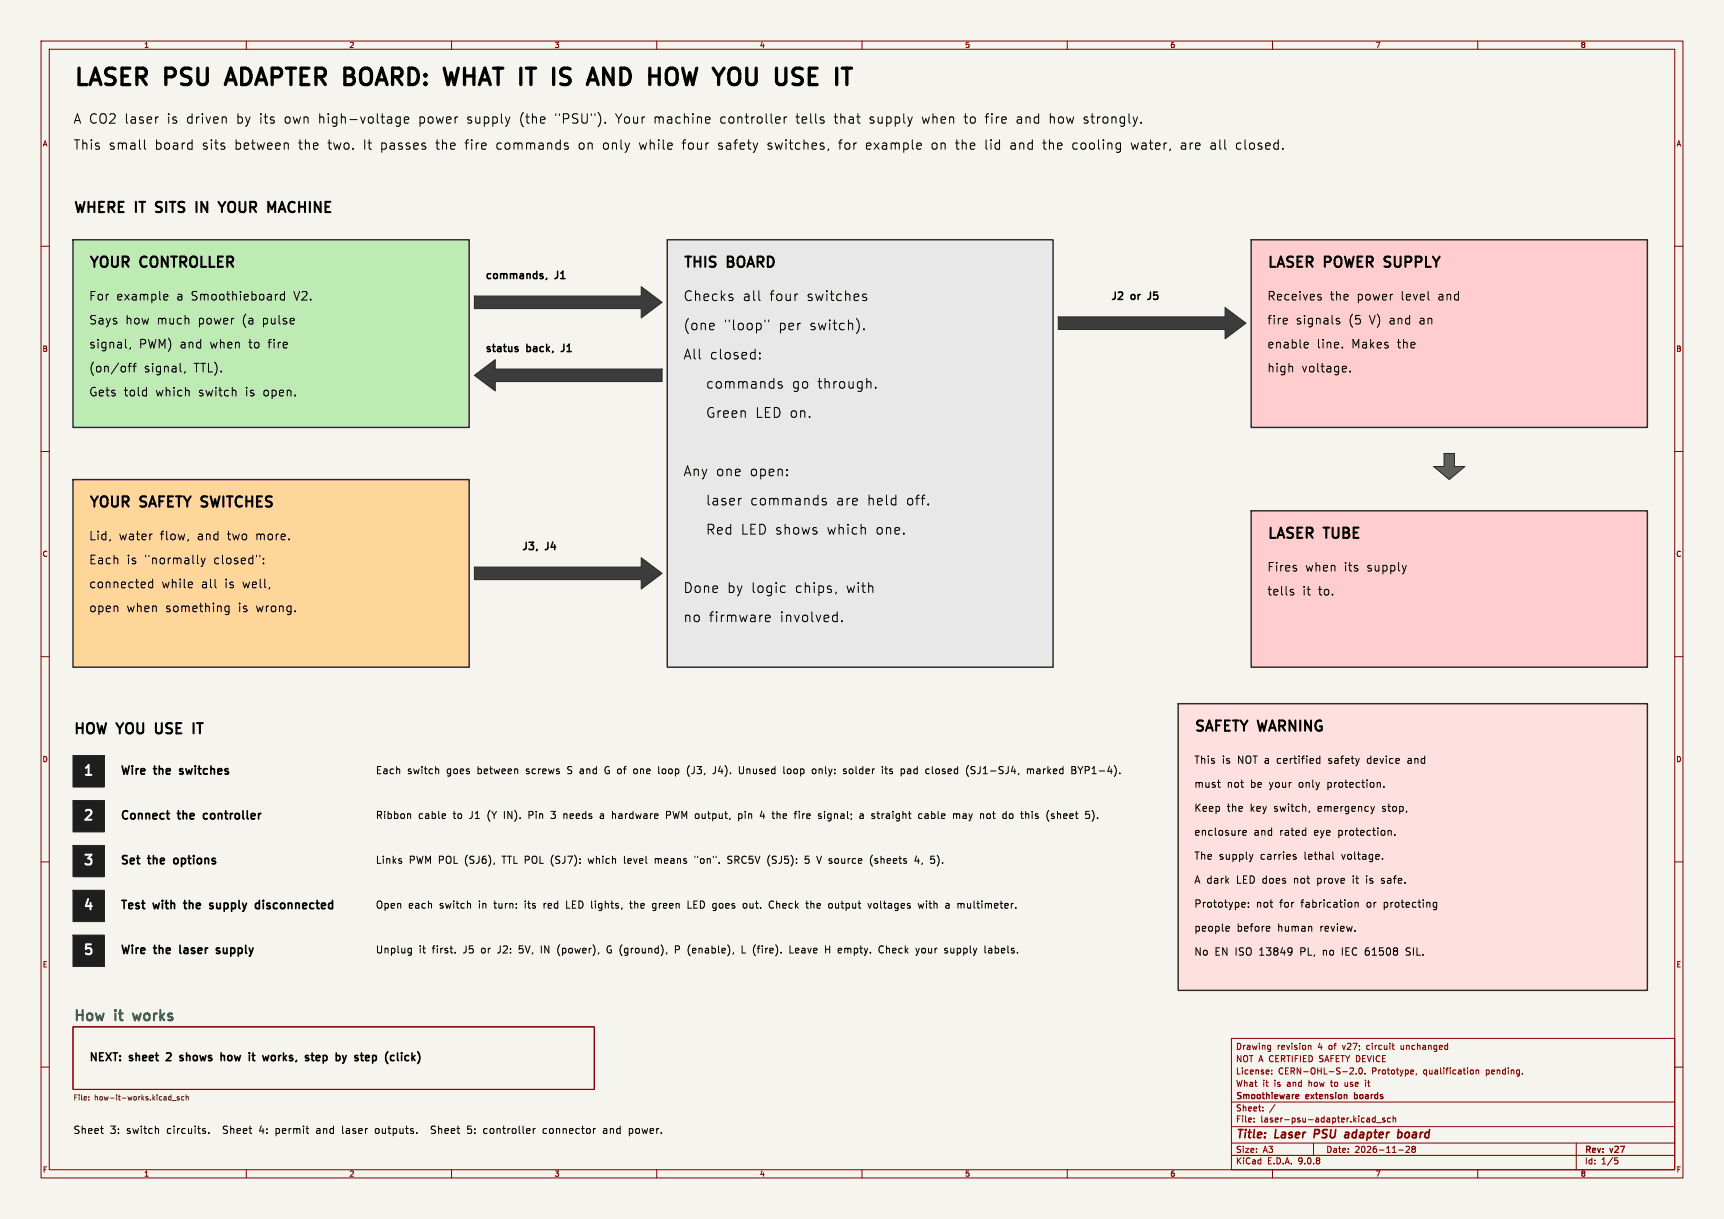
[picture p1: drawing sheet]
<svg xmlns="http://www.w3.org/2000/svg" width="420mm" height="297mm" viewBox="0 0 420 297" stroke-linecap="round" stroke-linejoin="round" font-family="sans-serif">
<path d="M0 0h420v297h-420z" fill="#f5f4ef" stroke="#f5f4ef" stroke-width=".24"/>
<g fill="none" stroke="#840000" stroke-width=".24">
<path d="M10 10h400v277h-400zM12 12h396v273h-396zM60 10v2M110 10v2M160 10v2M210 10v2M260 10v2M310 10v2M360 10v2M10 60h2M408 60h2M10 110h2"/>
<path d="M408 110h2M10 160h2M408 160h2M10 210h2M408 210h2M300 253h108v32h-108zM309.1 254.7l.4 .1M309.5 254.7v1.2l-.3 .3M309.5 255.6l-.4 .1M318.8 254.8h.5l.1 .9M339.1 254.7h.6M339.4 255.6l.3 .1"/>
<path d="M10 260h2M300 278.5h108M300 274.5h108M300 268.5h108M305.5 273.2v.2M305.5 272.5v.1M307.7 270.5v.2M307.7 269.8v.1M309.8 261.5v.2M309.8 260.8v.1M310.6 269.1l-1.3 1.9M320 278.5v3"/>
<path d="M328.9 260.3l.5-.1 .3 .4-.9 1.1h.9M330.4 261.5v.2M331.2 260.3l.2-.1a.8 .8 0 0 1 .5 .7 .8 .8 0 0 1-.5 .8l-.4-.6zM332.5 261.5v.2M332.7 263.2v.1M332.7 263.7v1M335 271.9v1.5M335 272.5l-.4-.1-.3 .3 .1 .6h.6M335.4 273.5h1.1M337.4 272.5l-.4-.1-.2 .2 .1 .2 .5 .2v.3h-.6M338.7 272.5l-.4-.1-.3 .3 .2 .6h.5M339.4 272.5h.5l.1 .9"/>
<path d="M339.4 271.9v1.5M342.5 279.4l.6-.1 .3 .4-1 1.1h1M344.2 260.7l.2 .3-.7 .2M344.2 279.9l-.3-.3 .3-.3 .5 .1 .1 .2-.3 .3M344.2 279.9l-.3 .3 .1 .4 .2 .2 .5-.1 .1-.2-.1-.4-.2-.2M344.2 279.9h.3M344.3 261.6l-.1 .1M345.1 261.6l-.2 .3M358.4 260.7l.5 .3v.5l-.5 .2M359.6 260.8h.6v.9M359.6 260.7v1M370.9 261.5v.2"/>
<path d="M384 278.5v6.5M408 260h2M60 285v2M110 285v2M160 285v2M210 285v2M260 285v2M300 281.5h108M310 285v2M340.7 280.2h1.2M360 285v2M393.4 282.1h.7"/>
<path d="M393.5 282.7h.4l.3 .2-.2 .6-.5 .1"/>
</g>
<path d="M320.3 275.2l-.2 2M327.8 276h.7M328.5 277.1l-.7 .1M328.6 276.3l-.9 .2M340.6 276l.6-.1 .3 .4-.2 .8h-.8M340.7 275.2l-.2 2" fill="none" stroke="#840000" stroke-width=".4"/>
<path d="M315.9 266.7l.4 .1 .1 .2-.7 .2M316.3 267.6l-.4 .1M330 266.2v1.5M330 267.6l.1 .1M330.1 266.7l-.1 .1" fill="none" stroke="#840000" stroke-width=".3"/>
<path d="M17.8 250.2h127v15.2h-127z" fill="none" stroke="#840000" stroke-width=".25"/>
<path d="M17.8 195.1h7.6v7.6h-7.6z" fill="#1e1e1e"/>
<path d="M351.8 110.5h2.5v3.2h2.6l-3.8 3.1-3.9-3.1h2.6z" fill="#5a5a5a"/>
<path d="M304.8 124.5h96.5v38.1h-96.5z" fill="#ffcdcd"/>
<path d="M257.8 77.2h40.6v-2.3l5.1 3.8-5.1 3.9v-2.3h-40.6z" fill="#3c3c3c"/>
<path d="M17.8 227.8h7.6v7.7h-7.6z" fill="#1e1e1e"/>
<path d="M287 171.5h114.3v69.8h-114.3z" fill="#ffe0e0"/>
<path d="M17.8 216.9h7.6v7.6h-7.6z" fill="#1e1e1e"/>
<path d="M162.6 58.4h93.9v104.2h-93.9z" fill="#e8e8e8"/>
<path d="M17.8 206h7.6v7.6h-7.6z" fill="#1e1e1e"/>
<path d="M17.8 116.8h96.5v45.8h-96.5z" fill="#ffd699"/>
<path d="M17.8 184.2h7.6v7.6h-7.6z" fill="#1e1e1e"/>
<path d="M17.8 58.4h96.5v45.7h-96.5z" fill="#beebb4"/>
<g fill="#3c3c3c">
<path d="M115.6 72.1h40.6v-2.2l5.1 3.8-5.1 3.8v-2.3h-40.6z"/>
<path d="M115.6 91.4l5-3.8v2.3h40.7v3.1h-40.7v2.3z"/>
<path d="M115.6 138.2h40.6v-2.3l5.1 3.8-5.1 3.8v-2.3h-40.6z"/>
</g>
<path d="M304.8 58.4h96.5v45.7h-96.5z" fill="#ffcdcd"/>
<path d="M17.8 250.2h127v15.2h-127z" fill="none" stroke="#840000" stroke-width=".25"/>
<path d="M32.4 246.9l.5 1.7" fill="none" stroke="#006464" stroke-width=".5"/>
<path d="M21.6 267.9v.1M21.6 267.2v.2M41.9 268.1h1M43.6 267.2h-.3l-.1 .2v.1l.4 .2v.3h-.4M44.8 267.2h-.4l-.2 .2 .1 .6h.5M45.3 267.3l.5-.1 .1 .8M45.3 266.8v1.2" fill="none" stroke="#725600" stroke-width=".24"/>
<g fill="none" stroke="#000" stroke-width=".24">
<path d="M35.2 34.1v1.9l.3 .4M38.6 28.5l-.5 .1M46.6 34.8l.2 .1M46.8 34.1v2.3M46.8 36.3l-.2 .1M54.5 28.5h.3l.3 .3v1.2M69.6 34.8h.3l.3 .4v1.2M97.5 28.6l-.7-.1-.4 .4v.7l.2 .3h.9M97.5 28.5v1.8a.62 .62 0 0 1-1 .4M98.5 29.2l1.1-.2-.1-.4-.7-.1-.3 .3 .1 1.1h.9M103.4 35.6l.3 .3-.3 .5M103.4 34.8l.2 .1"/>
<path d="M111.3 28.5h.2M118.3 34.9l.1 .5-1.1 .2M124.2 28.5l-.5 1.5M132.7 28.6l.1 .4-1.1 .2M138.4 34.9l-.6-.1-.3 .4 .1 .3 .8 .2v.6h-.9M147.4 29.8v.2M163.4 34.8l.3 .1 .1 .5-1.1 .2M163.7 36.3l-.3 .1M172 28.6l.6-.1 .3 .1 .1 .4-1.1 .2M172 29.9h.9M172.4 34.8h.2M184.6 34.8l-.6 1.6"/>
<path d="M189.3 28.5l.6 .1 .2 .4-1.1 .2M189.9 29.9l-.6 .1M191 28.5v1.5M191.7 28.5l-.4 .1-.3 .3M200.1 28.5l.6 .1M200.1 29.2l.6 .2 .1 .3-.3 .3h-.5M200.5 35.6l.3 .3-.3 .5M200.5 34.8l.2 .1M201.9 36.3l-.2 .4M208.7 28.5h.8M209.1 29.9l.4 .1M222.3 28.5l-.6 1.5"/>
<path d="M223.5 34.9l.6-.1 .2 .1 .1 .5-1.1 .2M223.5 36.3h.8M245 28.6l.1 .4-1.1 .2M273 34.9l-.7-.1-.4 .5v.6l.2 .4h.9M273 34.8v1.9a.62 .62 0 0 1-1 .3M276 28.5l.6 1.5M276.6 30l-.2 .6M277.1 28.5l-.5 1.5M278 29.8v.2M285.1 36.3l-.2 .4M298.4 36l.3 .4M312.5 36.1v.3"/>
<path d="M40 73h.8M40 71.8l.6-.1 .3 .5-1 .2M67.7 71.7l-.4 .1-.2 .3M69.3 71.8l-.6-.1-.4 .4v.6l.2 .3h.8M69.3 71v2.1M71.6 77.6l.1 .4-1 .2M178.5 72.6v.5M185 73.1l.2 .1M186.4 78v.4M187.3 78v.4M194.1 71.6h.3M209.1 78.3l.2 .9-.2 1.4"/>
<path d="M211 71.8l-.5-.2-.4 .4 .1 .3 .8 .3v.5h-.9M313.5 77.6l.1 .4-1 .2M321.3 72.4l.5 .1 .1 .3-.3 .3h-.4M321.3 71.7l.5 .1M325.5 77.9l.9 .6-.3 .4-.6-.1M326.3 77.6l-.5-.1-.3 .3M347.9 72.8l.3 .3M30.7 84.7l.2 .1M31.2 89.2h.8M31.8 84.7l-.2 .4M32 88.5l-.5 .3v1.8M32.4 89.2h.8"/>
<path d="M33.2 88.5l-.5 .3v1.8M35.5 95.1l.2 .1M35.7 94.4v2.1M35.7 96.4l-.2 .1M44 90.5l.2 .1M45.1 90.5l-.2 .4M46 95.2l.1 1.3M56.9 95.1l.5 .1 .1 .2v1.1M185.1 87.2v.3M185.1 86v.2M190.5 93.1l-.6-.1-.3 .3 .1 .4 .8 .2v.6h-.9M210.5 80.1v.3"/>
<path d="M211.8 93l.4 .3v1.3M213.3 94.3v.3M318 83.4l.6 .1 .1 .4-1 .2M318.6 84.7l-.6 .1M327 84.6v.2M327.9 89.3l.1 .4-1 .2M328.9 90.4v.2M191.7 115.7v.2M191.7 114.4v.3M36.9 130.1h.2M45.9 131.4l-.2 .4M48.1 137.1l.3 .3"/>
<path d="M49 136l.5 1.4M49.5 137.4l-.2 .5-.3 .2M50 136l-.5 1.4M63.3 135.3v.4M64.2 137.2v.2M64.2 136.1v.2M70.4 131.3v.2M180.6 121.4l-.4 .1M201.2 121.5l-.6-.1-.3 .4 .1 .3 .8 .2v.6h-.9M210.5 128.5l.3 .4v1.2M218 121.4l.2 .1M218.2 120.6v2.4"/>
<path d="M218.2 122.9l-.2 .1M226.1 122.8v.2M342.6 137.7l-.5 1.4M37.2 141.1v2.1M37.2 141.9l-.6-.1-.4 .4v.6l.2 .3h.8M46.8 141.9l.1 .4-1 .2M52.5 143.1l.2 .1M55.8 147.6v1.7l-.4 .4-.5-.1M55.8 147.7l-.6-.1-.4 .4v.6l.2 .3h.8M65.7 143.1l-.2 .4M71.9 148.8v.2M186.5 150.7l1.1-.3-.1-.4-.7-.1-.3 .3 .1 1.2h.9"/>
<path d="M190.6 142.8l.7 .1M191.3 144.2l-.7 .2M203.7 149.9l.3 .1M203.7 144.2l-.2 .5M204 149.1v2.4M204 151.4l-.3 .1M205.1 151.2v.3M314.6 144.3l.5 .1 .1 .3-.3 .3h-.4M314.6 143.6l.5 .1M99.8 198.3l.2 .2v.9M106.4 187.3l.5 .3v.9M108.3 198.3l.2 .4-.8 .2"/>
<path d="M108.5 199.4h-.2M162.4 198.6h.6M163 197.7h-.6v1.7M173.6 188.5h.2M180 198.3v1.7M180 199.4h.1M180.1 198.3l-.1 .1M180.1 186.8v1.4l.4 .3M185.6 197.6l-.4 1.3h1.1M188 198.3h.7M188.4 199.4h.3M191 186.8v1.5l.2 .2"/>
<path d="M193.5 198.3h.6M194.1 197.7l-.4 .2v1.5M198.5 187.3l-.5 .1-.1 .3 .1 .6 .5 .2M199.4 199.4h.6M200 198.4l-.4-.1-.2 .2 .1 .3 .5 .1M205.5 188.4h.6M206.1 187.4l-.4-.1-.2 .3v.2l.6 .2M209.5 198.4h.7M210.3 198.7l-.6 .1-.2 .2 .2 .4h.6M215 186.8v.1M215 187.3v1.2M215.5 187.3h.7"/>
<path d="M219.5 187.4l.5-.1 .3 .2M219.5 187.3v1.8M220.3 188.3l-.3 .2-.5-.1M224.6 198.4l-.5-.1-.3 .3 .2 .8h.6M225.7 187.4h.7M225.7 188.4h.7M232.3 198.4l.5-.1 .2 .2M232.3 198.3v1.1M233 198.5v.9M233.5 198.3l-.5 .2M236 186.5a2.01 2.01 0 0 0 0 2.7M239.4 198.3l.2 .2v.9"/>
<path d="M244.6 198.3l.5 .1M245.1 197.7v1.7M245.1 199.4h-.5M249.9 197.7v1.7M250.1 198.3l-.2 .1M250.3 187.5l.5-.2 .2 .3M250.3 187.3v1.2M251 187.6v.9M251.5 187.3l-.5 .3M255.5 197.4v.1M256.1 199.4h.5M256.6 198.3l-.5 .2 .1 .3 .4 .1"/>
<path d="M261.1 186.8h.6l.3 .3-.3 .5 .3 .2 .1 .4-.3 .3h-.7zM261.1 187.6h.6M264.5 197.7h.9M264.7 198.4h.4l.4 .3-.2 .7h-.6M296.6 190.6h.7M296.9 191.8h.4M319 197.6l-.1 .3M321.5 184.2v1.8M321.5 184.9l-.5-.1-.3 .3 .1 .8h.7M334 196.5l.4 1.2M334.4 197.7l-.2 .4M334.8 196.5l-.4 1.2"/>
<path d="M335.8 190.6l.5 .3v.9M337.1 191.7v.1M120.5 210.3l-.2 .3M177.3 210.3l.2 .1M177.4 208.8v.5M187.7 219.6l-.3 .7 .3 .9M196.1 210.2l.3 .2M196.5 219.5v1.5l.5 .3M197 208.6h-.8l-.1 .8 .3-.1M199 208.6l.5 1.8M212.5 208.4a2.01 2.01 0 0 0 0 2.6M223.3 208.5l-.4 1.3h1.1"/>
<path d="M226.8 208.6h.8M226.8 209.4h.7M226.8 210.3h.7M255.5 200v.1M302.8 202.9l.8-.2-.1-.3-.5-.1-.2 .3v.8h.7M302.8 219.8l.5 .1 .1 .4-.9 .1M304.1 219.9v.2M305.2 208.2l-.4 1.2M315.3 208.8h.4l.1 .3-.3 .3h-.3M315.3 208.2h.4M324.7 207.6v1.5l.3 .3M329.2 219.9l.1 .3-.1 .8"/>
<path d="M330.1 219.8v1.2M336.8 209.2v.2M338.2 202.4h.6l.1 1.1M339.8 203.3v.2M350 219.9l-.5-.1-.4 .4 .2 .8h.7M350 219.8v1.5l-.4 .3h-.4M99.7 231l.5 .1M100.2 231v1.4l-.3 .4M100.2 232.1l-.5 .1M110.9 232v.2M114.4 220.1l.2 .3v.9M145.9 232.1l-.1 .3"/>
<path d="M151.5 221.2v.2M162.5 232.1l-.2 .3M164.5 231.4h.7M165.2 230.4h-.7v1.8M178.7 232.1l-.1 .3M180.8 230.4v1.8h.8M181.4 220.1l-.4 .3v.5l.4 .4M192.5 230.4v1.8h.8M196.3 220.1h.7M201.1 230.4v1.8M201.1 231.3h1M202.5 220.1l-.5 .1-.1 .2 .1 .7 .5 .2"/>
<path d="M211.5 220.1l.4 1.2 .4-1.2M215.1 230.5a.82 .82 0 0 0-1 .8 .82 .82 0 0 0 1 .8M223.1 231l.4 1.2M223.5 232.2l-.1 .4M223.7 220.1l.3 1.2 .4-.9 .3 .9M224 231l-.5 1.2M230.4 231.6l.4 .1 .1 .2-.3 .3h-.3M230.4 231l.4 .1M230.5 220.2h.6l.1 1.1M231.2 220.5l-.6 .1-.2 .3 .2 .4 .6-.1M240 230.4v1.5l.2 .3M241 231l-.1 .1"/>
<path d="M241 231.5l-.2 .3 .2 .4M298.9 225.7l.5 .1 .1 .3-.9 .2M299.4 226.8l-.5 .1M303.3 221h-.5M304.1 220.9v.1M308.8 225.7l.5 .1 .1 .3-.9 .2M309.3 226.8l-.5 .1M314.4 230.9l.3 .2a1.46 1.46 0 0 1-.3 1.5M314.8 231.7l-.4 .3M319.5 225.8l.1 1.1M330.1 220l.3-.2 .4 .1 .1 1.1M330.1 226.7v.2"/>
<path d="M24.5 275h.7M25 276.2h.2M38.4 275l.2 .2v1M49.6 275l.4 .1M49.6 275.6l.4 .1 .1 .2-.2 .3h-.4M50.9 276v.2M74.5 275h.7M75.1 276.2h.1M101.5 276v.2M113.9 276l.1 .1M114 274.4v.7M118 275.1l-.2 .2 .2 .8"/>
<path d="M130.4 275l-.5 .3M132.7 275l-.4 .3v.5l.4 .4M147.6 275l-.5 .1M147.7 275.5h-.5l-.2 .2 .1 .4 .6 .1M153.3 276.1l.5 .1M153.3 275v1.8M153.8 275l-.5 .1"/>
</g>
<g fill="none" stroke="#000" stroke-width=".4">
<path d="M40.5 198.2h.8M41.1 199.5h.2M43.8 188.5l.1 .1M43.9 187.4v.5M49.7 198.4v.9M42.4 209.3v1M63.2 219.4v2M43.9 230.3v1.9M44.7 220h.8M51.9 220.1l-.5-.1-.3 .3 .1 .3 .7 .2v.5h-.8M53.5 231.1l-.5-.1-.3 .3 .1 .2 .7 .2v.5h-.8M62.6 220l.6 .1"/>
<path d="M63.2 221.3l-.6 .1"/>
</g>
<g fill="none" stroke="#000" stroke-width=".38">
<path d="M40.7 256.6l-.1 .1M41.6 257.3l-1.1 1.1h1.2M44.5 257.2h-.4l-.3 .2 .1 .3 .6 .2v.4h-.7M54.4 257.2l.3 .2v1M66.3 257.2h.4l.4 .3-.1 .7-.3 .2-.4-.1M77.1 258.3h.7M77.1 257.2h.6l.2 .4-.9 .2M86.4 258.3l.2 .1M86.5 257.2v.5M91 257.2h.5l.2 .3-.1 .7-.6 .2M94.5 256.2l-.3 .4M98.8 258.3h.8"/>
<path d="M98.8 257.2h.8"/>
</g>
<path d="M38 51.6l.3 .1M38.1 49.4v.7M54.9 49.2l-.8 1.3M68.1 51h1.2M68.7 49.2l-.8 2.5M337.3 64.9l.3 .1M337.4 62.8v.7M38 176.2l.1 2.2M48 176.2h1.4M48.7 176.2v2.5" fill="none" stroke="#000" stroke-width=".5"/>
<path d="M133.2 67.8l-.2 .3M279.6 73h.1M136.7 85.7h.2" fill="none" stroke="#000" stroke-width=".36"/>
<path d="M55.3 19.5h1.9M56.2 16.6l-1.3 4M152.2 16.6h-.9v4h.9M166.3 16.6l1 4 .7-2.8 .8 2.8" fill="none" stroke="#000" stroke-width=".8"/>
<path d="M115.6 72.1h40.6v-2.2l5.1 3.8-5.1 3.8v-2.3h-40.6zM257.8 77.2h40.6v-2.3l5.1 3.8-5.1 3.9v-2.3h-40.6zM115.6 91.4l5-3.8v2.3h40.7v3.1h-40.7v2.3zM351.8 110.5h2.5v3.2h2.6l-3.8 3.1-3.9-3.1h2.6zM115.6 138.2h40.6v-2.3l5.1 3.8-5.1 3.8v-2.3h-40.6zM17.8 195.1h7.6v7.6h-7.6zM17.8 184.2h7.6v7.6h-7.6zM17.8 216.9h7.6v7.6h-7.6zM17.8 206h7.6v7.6h-7.6zM17.8 227.8h7.6v7.7h-7.6z" fill="none" stroke="#282828" stroke-width=".25"/>
<path d="M17.8 58.4h96.5v45.7h-96.5zM162.6 58.4h93.9v104.2h-93.9zM304.8 58.4h96.5v45.7h-96.5zM17.8 116.8h96.5v45.8h-96.5zM304.8 124.5h96.5v38.1h-96.5zM287 171.5h114.3v69.8h-114.3z" fill="none" stroke="#282828" stroke-width=".35"/>
<g font-size="5.6">
<text x="17.8" y="22">LASER PSU</text>
<text x="57.2" y="22">ADAPTER BOARD: WHAT IT</text>
<text x="143" y="22">IS</text>
<text x="153.4" y="22">AND</text>
<text x="169.6" y="22">HOW</text>
<text x="187.2" y="22">YOU</text>
<text x="203.7" y="22">USE</text>
</g>
<g font-size="3.5">
<text x="17.8" y="52.6">WHERE</text>
<text x="33.2" y="52.6">IT</text>
<text x="39.2" y="52.6">SITS</text>
<text x="49.9" y="52.6">IN</text>
<text x="56.7" y="52.6">YOUR</text>
<text x="69.4" y="52.6">MACHINE</text>
<text x="21.6" y="65.9">YOUR</text>
<text x="34.4" y="65.9">CONTROLLER</text>
<text x="166.4" y="65.9">THIS</text>
<text x="177.4" y="65.9">BOARD</text>
<text x="308.6" y="65.9">LASER POWER</text>
<text x="338.5" y="65.9">SUPPLY</text>
<text x="21.6" y="124.3">YOUR</text>
<text x="34.4" y="124.3">SAFETY SWITCHES</text>
<text x="308.6" y="131.9">LASER TUBE</text>
<text x="17.8" y="179.6">HOW</text>
<text x="28.8" y="179.6">YOU</text>
<text x="39.1" y="179.6">USE</text>
<text x="290.8" y="178.9">SAFETY WARNING</text>
</g>
<g font-size="3.5" fill="#006464">
<text x="17.8" y="248.9">How</text>
<text x="28.2" y="248.9">it</text>
<text x="33.7" y="248.9">works</text>
</g>
<g font-size="3.3">
<text x="166.4" y="73.6">Checks</text>
<text x="180.7" y="73.6">all</text>
<text x="187.2" y="73.6">four</text>
<text x="196.2" y="73.6">switches</text>
<text x="166.4" y="80.7">(one</text>
<text x="176.2" y="80.7">&quot;loop&quot;</text>
<text x="189.4" y="80.7">per</text>
<text x="196.9" y="80.7">switch).</text>
<text x="166.4" y="87.8">All</text>
<text x="172.7" y="87.8">closed:</text>
<text x="171.8" y="94.9">commands</text>
<text x="192.7" y="94.9">go</text>
<text x="198.8" y="94.9">through.</text>
<text x="171.8" y="102">Green</text>
<text x="183.8" y="102">LED on.</text>
<text x="166.4" y="116.2">Any one</text>
<text x="182.4" y="116.2">open:</text>
<text x="171.8" y="123.4">laser</text>
<text x="182.5" y="123.4">commands</text>
<text x="203.4" y="123.4">are</text>
<text x="210.9" y="123.4">held</text>
<text x="220.4" y="123.4">off.</text>
<text x="171.8" y="130.5">Red LED shows</text>
<text x="201.1" y="130.5">which</text>
<text x="213" y="130.5">one.</text>
<text x="166.4" y="144.7">Done</text>
<text x="177" y="144.7">by logic</text>
<text x="193.4" y="144.7">chips,</text>
<text x="205.8" y="144.7">with</text>
<text x="166.4" y="151.8">no</text>
<text x="172.5" y="151.8">firmware</text>
<text x="189.8" y="151.8">involved.</text>
</g>
<g font-size="3.3" fill="#fff">
<text x="20" y="189.6">1</text>
<text x="20" y="200.6">2</text>
<text x="20" y="211.5">3</text>
<text x="20" y="222.4">4</text>
<text x="20" y="233.3">5</text>
</g>
<g font-size="3.2">
<text x="17.8" y="30.3">A CO2 laser</text>
<text x="40.4" y="30.3">is</text>
<text x="45.1" y="30.3">driven</text>
<text x="57.3" y="30.3">by its</text>
<text x="68.9" y="30.3">own</text>
<text x="77.2" y="30.3">high-voltage</text>
<text x="101.7" y="30.3">power</text>
<text x="113.4" y="30.3">supply</text>
<text x="126.2" y="30.3">(the</text>
<text x="134.8" y="30.3">&quot;PSU&quot;).</text>
<text x="149.6" y="30.3">Your</text>
<text x="158.9" y="30.3">machine</text>
<text x="175" y="30.3">controller</text>
<text x="193.5" y="30.3">tells</text>
<text x="202.8" y="30.3">that</text>
<text x="211.4" y="30.3">supply</text>
<text x="224.2" y="30.3">when</text>
<text x="234.5" y="30.3">to</text>
<text x="239.6" y="30.3">fire</text>
<text x="247.2" y="30.3">and</text>
<text x="255.2" y="30.3">how</text>
<text x="263.5" y="30.3">strongly.</text>
<text x="17.8" y="36.7">This</text>
<text x="26.3" y="36.7">small</text>
<text x="37.5" y="36.7">board</text>
<text x="49" y="36.7">sits</text>
<text x="56.9" y="36.7">between</text>
<text x="72.4" y="36.7">the</text>
<text x="79.5" y="36.7">two.</text>
<text x="88.2" y="36.7">It</text>
<text x="92.3" y="36.7">passes</text>
<text x="105.8" y="36.7">the</text>
<text x="112.9" y="36.7">fire</text>
<text x="120.5" y="36.7">commands</text>
<text x="140.5" y="36.7">on</text>
<text x="146.4" y="36.7">only</text>
<text x="155.3" y="36.7">while</text>
<text x="165.8" y="36.7">four</text>
<text x="174.5" y="36.7">safety</text>
<text x="186.5" y="36.7">switches,</text>
<text x="203.9" y="36.7">for</text>
<text x="210.5" y="36.7">example</text>
<text x="226.5" y="36.7">on</text>
<text x="232.4" y="36.7">the</text>
<text x="239.5" y="36.7">lid</text>
<text x="245.6" y="36.7">and</text>
<text x="253.6" y="36.7">the</text>
<text x="260.7" y="36.7">cooling</text>
<text x="275.1" y="36.7">water,</text>
<text x="287.1" y="36.7">are</text>
<text x="294.4" y="36.7">all</text>
<text x="300.6" y="36.7">closed.</text>
</g>
<g font-size="2.9">
<text x="21.6" y="73.4">For</text>
<text x="28.2" y="73.4">example</text>
<text x="42.9" y="73.4">a Smoothieboard</text>
<text x="71.4" y="73.4">V2.</text>
<text x="308.6" y="73.4">Receives</text>
<text x="323.8" y="73.4">the</text>
<text x="330.4" y="73.4">power</text>
<text x="341.1" y="73.4">level</text>
<text x="350.2" y="73.4">and</text>
<text x="21.6" y="79.3">Says</text>
<text x="30.4" y="79.3">how</text>
<text x="38.1" y="79.3">much</text>
<text x="48.1" y="79.3">power</text>
<text x="58.8" y="79.3">(a</text>
<text x="63.8" y="79.3">pulse</text>
<text x="308.6" y="79.3">fire</text>
<text x="315.5" y="79.3">signals</text>
<text x="328.4" y="79.3">(5</text>
<text x="333.4" y="79.3">V) and</text>
<text x="345.6" y="79.3">an</text>
<text x="21.6" y="85.1">signal,</text>
<text x="33.7" y="85.1">PWM) and</text>
<text x="51" y="85.1">when</text>
<text x="60.4" y="85.1">to</text>
<text x="65.2" y="85.1">fire</text>
<text x="308.6" y="85.1">enable</text>
<text x="320.6" y="85.1">line.</text>
<text x="329.1" y="85.1">Makes</text>
<text x="340.2" y="85.1">the</text>
<text x="21.6" y="90.9">(on/off</text>
<text x="34.9" y="90.9">signal,</text>
<text x="47.1" y="90.9">TTL).</text>
<text x="308.6" y="90.9">high</text>
<text x="316.9" y="90.9">voltage.</text>
<text x="21.6" y="96.8">Gets</text>
<text x="30" y="96.8">told</text>
<text x="37.8" y="96.8">which</text>
<text x="48.2" y="96.8">switch</text>
<text x="59.6" y="96.8">is</text>
<text x="64" y="96.8">open.</text>
<text x="21.6" y="131.8">Lid,</text>
<text x="28.8" y="131.8">water</text>
<text x="38.9" y="131.8">flow,</text>
<text x="47.9" y="131.8">and</text>
<text x="55.2" y="131.8">two</text>
<text x="62.2" y="131.8">more.</text>
<text x="21.6" y="137.7">Each</text>
<text x="30.7" y="137.7">is</text>
<text x="35.1" y="137.7">&quot;normally</text>
<text x="51.9" y="137.7">closed&quot;:</text>
<text x="21.6" y="143.5">connected</text>
<text x="39.2" y="143.5">while</text>
<text x="48.9" y="143.5">all</text>
<text x="54.6" y="143.5">is</text>
<text x="58.9" y="143.5">well,</text>
<text x="308.6" y="139.5">Fires</text>
<text x="317.8" y="139.5">when</text>
<text x="327.3" y="139.5">its</text>
<text x="332.8" y="139.5">supply</text>
<text x="21.6" y="149.4">open</text>
<text x="30.7" y="149.4">when</text>
<text x="40.2" y="149.4">something</text>
<text x="57.9" y="149.4">is</text>
<text x="62.2" y="149.4">wrong.</text>
<text x="308.6" y="145.3">tells</text>
<text x="317.1" y="145.3">it</text>
<text x="321" y="145.3">to.</text>
</g>
<g font-size="2.8">
<text x="29.2" y="189.3">Wire</text>
<text x="37.7" y="189.3">the</text>
<text x="44.7" y="189.3">switches</text>
<text x="29.2" y="200.2">Connect</text>
<text x="43.5" y="200.2">the</text>
<text x="50.5" y="200.2">controller</text>
<text x="29.2" y="211.2">Set</text>
<text x="36.3" y="211.2">the</text>
<text x="43.3" y="211.2">options</text>
<text x="29.2" y="222.1">Test</text>
<text x="37.5" y="222.1">with</text>
<text x="45.9" y="222.1">the</text>
<text x="52.8" y="222.1">supply</text>
<text x="64.8" y="222.1">disconnected</text>
<text x="29.2" y="233">Wire</text>
<text x="37.7" y="233">the</text>
<text x="44.7" y="233">laser</text>
<text x="54.5" y="233">supply</text>
</g>
<g font-size="2.8" fill="#840000">
<text x="301" y="277.9">Title:</text>
<text x="310.6" y="277.9">Laser</text>
<text x="321" y="277.9">PSU</text>
<text x="329.3" y="277.9">adapter</text>
<text x="343" y="277.9">board</text>
</g>
<g font-size="2.6">
<text x="21.6" y="259.1">NEXT:</text>
<text x="31.7" y="259.1">sheet</text>
<text x="41.5" y="259.1">2</text>
<text x="45.5" y="259.1">shows</text>
<text x="56.2" y="259.1">how</text>
<text x="63.8" y="259.1">it</text>
<text x="68" y="259.1">works,</text>
<text x="79.1" y="259.1">step</text>
<text x="87.3" y="259.1">by</text>
<text x="92.7" y="259.1">step</text>
<text x="100.8" y="259.1">(click)</text>
</g>
<g font-size="2.5">
<text x="118.1" y="68.5">commands,</text>
<text x="135.4" y="68.5">J1</text>
<text x="270.5" y="73.6">J2</text>
<text x="275.7" y="73.6">or</text>
<text x="280.5" y="73.6">J5</text>
<text x="118.1" y="86.3">status</text>
<text x="128.4" y="86.3">back,</text>
<text x="137.6" y="86.3">J1</text>
<text x="127" y="134.5">J3,</text>
<text x="133" y="134.5">J4</text>
<text x="290.8" y="186.3">This</text>
<text x="297.6" y="186.3">is</text>
<text x="301.4" y="186.3">NOT a certified</text>
<text x="323.7" y="186.3">safety</text>
<text x="333.2" y="186.3">device</text>
<text x="343.2" y="186.3">and</text>
<text x="290.8" y="198">Keep</text>
<text x="290.8" y="192.1">must</text>
<text x="298.8" y="192.1">not</text>
<text x="298.8" y="198">the</text>
<text x="304.5" y="198">key</text>
<text x="304.6" y="192.1">be</text>
<text x="309.2" y="192.1">your</text>
<text x="310.3" y="198">switch,</text>
<text x="316.4" y="192.1">only</text>
<text x="321" y="198">emergency</text>
<text x="323.5" y="192.1">protection.</text>
<text x="336.8" y="198">stop,</text>
<text x="290.8" y="203.8">enclosure</text>
<text x="305.3" y="203.8">and</text>
<text x="311.7" y="203.8">rated</text>
<text x="320.1" y="203.8">eye</text>
<text x="326" y="203.8">protection.</text>
<text x="290.8" y="209.7">The supply</text>
<text x="307" y="209.7">carries</text>
<text x="317.7" y="209.7">lethal</text>
<text x="326.9" y="209.7">voltage.</text>
<text x="290.8" y="215.5">A dark</text>
<text x="301.1" y="215.5">LED does</text>
<text x="315.2" y="215.5">not</text>
<text x="321" y="215.5">prove</text>
<text x="329.7" y="215.5">it</text>
<text x="333.1" y="215.5">is</text>
<text x="336.9" y="215.5">safe.</text>
<text x="290.8" y="221.4">Prototype:</text>
<text x="305.9" y="221.4">not</text>
<text x="311.7" y="221.4">for</text>
<text x="316.9" y="221.4">fabrication</text>
<text x="333" y="221.4">or</text>
<text x="337.2" y="221.4">protecting</text>
<text x="290.8" y="227.2">people</text>
<text x="301.2" y="227.2">before</text>
<text x="311.2" y="227.2">human</text>
<text x="321.6" y="227.2">review.</text>
<text x="290.8" y="233">No</text>
<text x="295.8" y="233">EN ISO 13849</text>
<text x="316.8" y="233">PL,</text>
<text x="322.3" y="233">no</text>
<text x="327.1" y="233">IEC 61508</text>
<text x="342.9" y="233">SIL.</text>
<text x="17.8" y="276.5">Sheet</text>
<text x="26.7" y="276.5">3:</text>
<text x="30.7" y="276.5">switch</text>
<text x="40.6" y="276.5">circuits.</text>
<text x="54.4" y="276.5">Sheet</text>
<text x="63.4" y="276.5">4:</text>
<text x="67.4" y="276.5">permit</text>
<text x="77.4" y="276.5">and</text>
<text x="83.8" y="276.5">laser</text>
<text x="92" y="276.5">outputs.</text>
<text x="105.8" y="276.5">Sheet</text>
<text x="114.7" y="276.5">5:</text>
<text x="118.7" y="276.5">controller</text>
<text x="133.3" y="276.5">connector</text>
<text x="148.1" y="276.5">and</text>
<text x="154.4" y="276.5">power.</text>
</g>
<g font-size="2.4">
<text x="91.4" y="188.8">Each</text>
<text x="99.1" y="188.8">switch</text>
<text x="108.7" y="188.8">goes</text>
<text x="116.3" y="188.8">between</text>
<text x="128.2" y="188.8">screws</text>
<text x="138.4" y="188.8">S and</text>
<text x="147.7" y="188.8">G of</text>
<text x="154.9" y="188.8">one</text>
<text x="161" y="188.8">loop</text>
<text x="168.1" y="188.8">(J3,</text>
<text x="174.6" y="188.8">J4).</text>
<text x="181" y="188.8">Unused</text>
<text x="191.9" y="188.8">loop</text>
<text x="199" y="188.8">only:</text>
<text x="206.7" y="188.8">solder</text>
<text x="216.3" y="188.8">its</text>
<text x="221" y="188.8">pad</text>
<text x="227.1" y="188.8">closed</text>
<text x="237.1" y="188.8">(SJ1-SJ4,</text>
<text x="252" y="188.8">marked</text>
<text x="263" y="188.8">BYP1-4).</text>
<text x="91.4" y="199.7">Ribbon</text>
<text x="101.8" y="199.7">cable</text>
<text x="110.3" y="199.7">to</text>
<text x="114.3" y="199.7">J1</text>
<text x="118.8" y="199.7">(Y IN).</text>
<text x="129" y="199.7">Pin</text>
<text x="134.6" y="199.7">3</text>
<text x="137.7" y="199.7">needs</text>
<text x="146.7" y="199.7">a hardware</text>
<text x="163" y="199.7">PWM output,</text>
<text x="180.8" y="199.7">pin</text>
<text x="186.3" y="199.7">4</text>
<text x="189.4" y="199.7">the</text>
<text x="194.9" y="199.7">fire</text>
<text x="200.8" y="199.7">signal;</text>
<text x="211" y="199.7">a straight</text>
<text x="225.5" y="199.7">cable</text>
<text x="234" y="199.7">may</text>
<text x="240.7" y="199.7">not</text>
<text x="246.3" y="199.7">do</text>
<text x="250.9" y="199.7">this</text>
<text x="257.2" y="199.7">(sheet</text>
<text x="266.8" y="199.7">5).</text>
<text x="91.4" y="210.7">Links</text>
<text x="99.5" y="210.7">PWM POL (SJ6),</text>
<text x="122.5" y="210.7">TTL POL (SJ7):</text>
<text x="143.7" y="210.7">which</text>
<text x="152.5" y="210.7">level</text>
<text x="160.1" y="210.7">means</text>
<text x="169.9" y="210.7">&quot;on&quot;.</text>
<text x="178" y="210.7">SRC5V (SJ5):</text>
<text x="197.1" y="210.7">5</text>
<text x="200.2" y="210.7">V source</text>
<text x="213.2" y="210.7">(sheets</text>
<text x="224.3" y="210.7">4,</text>
<text x="228.2" y="210.7">5).</text>
<text x="91.4" y="221.6">Open</text>
<text x="99.4" y="221.6">each</text>
<text x="107" y="221.6">switch</text>
<text x="116.6" y="221.6">in</text>
<text x="120.5" y="221.6">turn:</text>
<text x="128" y="221.6">its</text>
<text x="132.7" y="221.6">red</text>
<text x="138.3" y="221.6">LED lights,</text>
<text x="154.1" y="221.6">the</text>
<text x="159.6" y="221.6">green</text>
<text x="168.3" y="221.6">LED goes</text>
<text x="182" y="221.6">out.</text>
<text x="188.4" y="221.6">Check</text>
<text x="197.6" y="221.6">the</text>
<text x="203.2" y="221.6">output</text>
<text x="212.9" y="221.6">voltages</text>
<text x="225.3" y="221.6">with</text>
<text x="232" y="221.6">a multimeter.</text>
<text x="91.4" y="232.5">Unplug</text>
<text x="102" y="232.5">it</text>
<text x="105.2" y="232.5">first.</text>
<text x="112.8" y="232.5">J5</text>
<text x="117.3" y="232.5">or</text>
<text x="121.4" y="232.5">J2:</text>
<text x="126.7" y="232.5">5V,</text>
<text x="132.1" y="232.5">IN (power),</text>
<text x="148.4" y="232.5">G (ground),</text>
<text x="165.2" y="232.5">P (enable),</text>
<text x="181.7" y="232.5">L (fire).</text>
<text x="193.5" y="232.5">Leave</text>
<text x="202.3" y="232.5">H empty.</text>
<text x="215.6" y="232.5">Check</text>
<text x="224.8" y="232.5">your</text>
<text x="231.8" y="232.5">supply</text>
<text x="241.7" y="232.5">labels.</text>
</g>
<g font-size="2.1" fill="#840000">
<text x="301" y="256">Drawing</text>
<text x="311.1" y="256">revision</text>
<text x="321.1" y="256">4</text>
<text x="323.8" y="256">of</text>
<text x="327.3" y="256">v27;</text>
<text x="333.3" y="256">circuit</text>
<text x="341.8" y="256">unchanged</text>
<text x="301" y="262">License:</text>
<text x="301" y="259">NOT A CERTIFIED SAFETY DEVICE</text>
<text x="311.4" y="262">CERN-OHL-S-2.0.</text>
<text x="334.2" y="262">Prototype,</text>
<text x="346.9" y="262">qualification</text>
<text x="362.3" y="262">pending.</text>
<text x="301" y="268.2">Smoothieware</text>
<text x="301" y="265">What</text>
<text x="307.6" y="265">it</text>
<text x="310.4" y="265">is</text>
<text x="313.7" y="265">and</text>
<text x="318.2" y="268.2">extension</text>
<text x="319" y="265">how</text>
<text x="324.6" y="265">to</text>
<text x="328.1" y="265">use</text>
<text x="330.6" y="268.2">boards</text>
<text x="333.3" y="265">it</text>
<text x="301" y="273.7">File:</text>
<text x="301" y="271">Sheet:</text>
<text x="307.1" y="273.7">laser-psu-adapter.kicad_sch</text>
<text x="301" y="281.1">Size:</text>
<text x="307.6" y="281.1">A3</text>
<text x="323" y="281.1">Date:</text>
<text x="330" y="281.1">2026-11-28</text>
<text x="386" y="281.3">Rev:</text>
<text x="392.4" y="281.3">v27</text>
<text x="301" y="283.9">KiCad</text>
<text x="308.7" y="283.9">E.D.A.</text>
<text x="316.3" y="283.9">9.0.8</text>
<text x="386" y="283.9">Id:</text>
<text x="390.1" y="283.9">1/5</text>
</g>
<g font-size="1.8" fill="#840000">
<text x="35" y="11.9">1</text>
<text x="85" y="11.9">2</text>
<text x="135" y="11.9">3</text>
<text x="185" y="11.9">4</text>
<text x="235" y="11.9">5</text>
<text x="285" y="11.9">6</text>
<text x="335" y="11.9">7</text>
<text x="385" y="11.9">8</text>
<text x="10.3" y="35.9">A</text>
<text x="408.3" y="35.9">A</text>
<text x="10.3" y="85.9">B</text>
<text x="408.2" y="85.9">B</text>
<text x="10.3" y="135.9">C</text>
<text x="408.2" y="135.9">C</text>
<text x="10.3" y="185.9">D</text>
<text x="408.2" y="185.9">D</text>
<text x="10.3" y="235.9">E</text>
<text x="408.3" y="235.9">E</text>
<text x="10.3" y="285.9">F</text>
<text x="35" y="286.9">1</text>
<text x="85" y="286.9">2</text>
<text x="135" y="286.9">3</text>
<text x="185" y="286.9">4</text>
<text x="235" y="286.9">5</text>
<text x="285" y="286.9">6</text>
<text x="335" y="286.9">7</text>
<text x="385" y="286.9">8</text>
<text x="408.3" y="285.9">F</text>
</g>
<g font-size="1.8" fill="#725600">
<text x="17.8" y="268.4">File:</text>
<text x="23" y="268.4">how-it-works.kicad_sch</text>
</g>
</svg>
